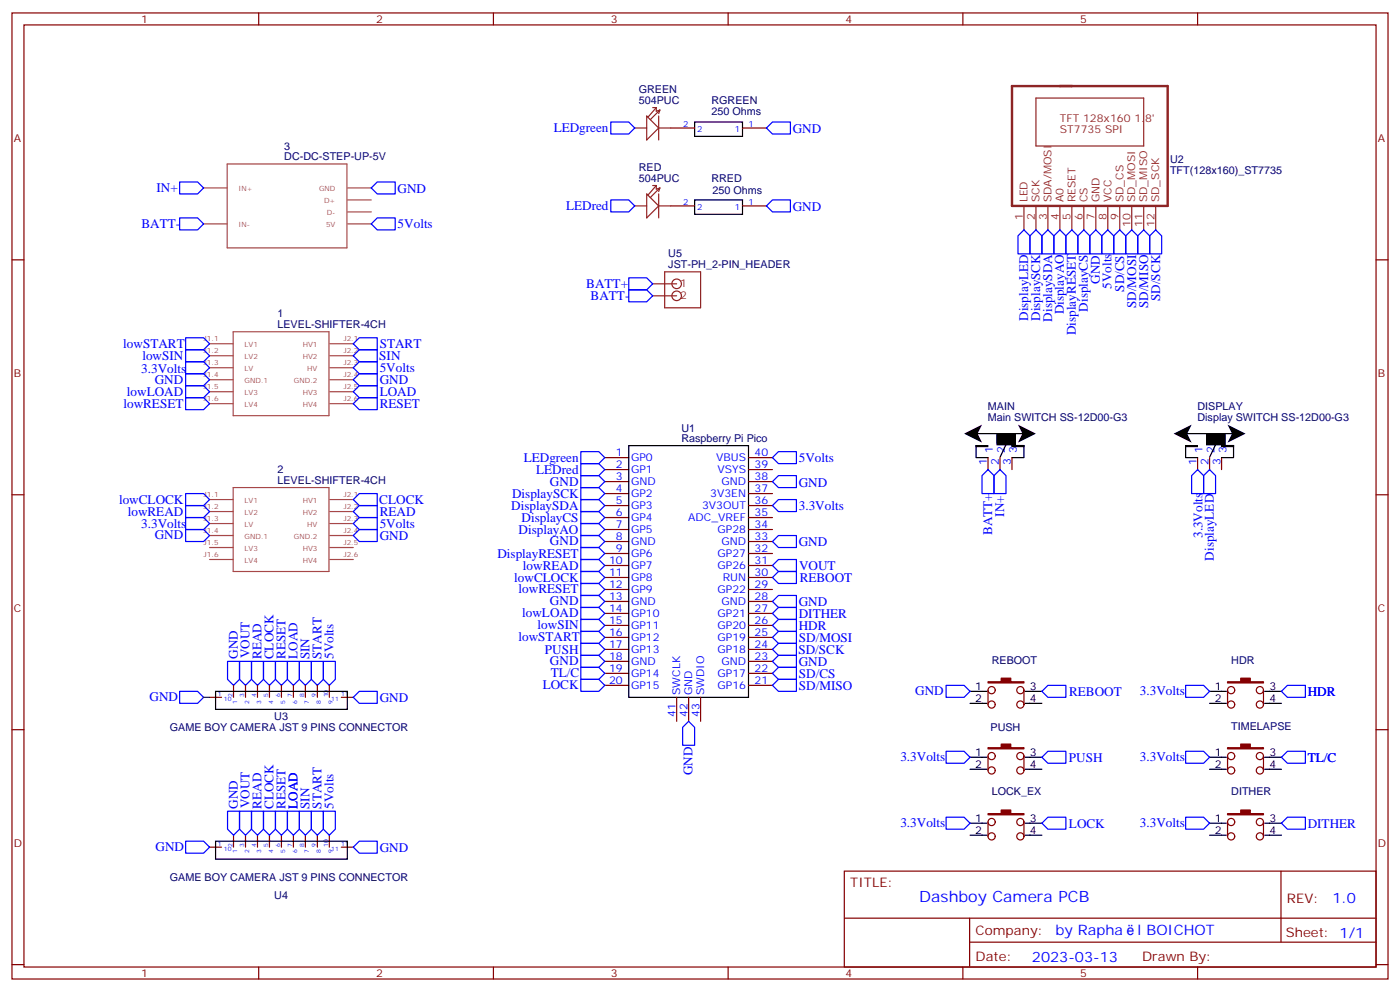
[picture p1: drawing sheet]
<svg xmlns="http://www.w3.org/2000/svg" width="412mm" height="292mm" viewBox="0 0 412 292" stroke-linecap="round" stroke-linejoin="round" font-family="sans-serif">
<g fill="none" stroke="#870000" stroke-width=".35">
<path d="M3.5 3.8h405.4v284.3h-405.4zM7.1 7.3h398.2v277.3h-398.2zM76.2 3.8v3.5M145.3 3.8v3.5M214.5 3.8v3.5M283.6 3.8v3.5M352.8 3.8v3.5M197.6 37.7h7M218.7 37.7h7.1M3.5 76.5h3.6M197.6 60.6h7M218.7 60.6h7.1"/>
<path d="M405.3 76.5h3.6M178.2 134.7h7M178.2 138.2h7M220.5 134.7h7M220.5 138.2h7M291 134.7v3.5M294.6 134.7v3.5M298.1 134.7v3.5M352.8 134.7v3.5M356.3 134.7v3.5M359.8 134.7v3.5M3.5 145.6h3.6"/>
<path d="M178.2 141.7h7M178.2 145.3h7M178.2 148.8h7M178.2 152.3h7M178.2 155.9h7M178.2 159.4h7M220.5 141.7h7M220.5 145.3h7M220.5 148.8h7M220.5 152.3h7M220.5 155.9h7M220.5 159.4h7"/>
<path d="M405.3 145.6h3.6M178.2 162.9h7M178.2 166.4h7M178.2 170h7M178.2 173.5h7M178.2 177h7M220.5 162.9h7M220.5 166.4h7M220.5 170h7M220.5 173.5h7M220.5 177h7M178.2 180.6h7"/>
<path d="M178.2 184.1h7M178.2 187.6h7M178.2 191.1h7M178.2 194.7h7M178.2 198.2h7M220.5 180.6h7M220.5 184.1h7M220.5 187.6h7M220.5 191.1h7M220.5 194.7h7M220.5 198.2h7M3.5 214.8h3.6"/>
<path d="M61.7 205.2h3.6M68.8 201.7v3.5M72.3 201.7v3.5M75.8 201.7v3.5M79.4 201.7v3.5M82.9 201.7v3.5M86.4 201.7v3.5M90 201.7v3.5M93.5 201.7v3.5M97 201.7v3.5M100.5 205.2h3.6M178.2 201.7h7"/>
<path d="M199.3 205.2v7.1M202.8 205.2v7.1M206.4 205.2v7.1M220.5 201.7h7M291 203.1v4.3M301.6 203.1v4.3M361.6 203.1v4.3M372.2 203.1v4.3M405.3 214.8h3.6M291 222.5v4.3M301.6 222.5v4.3M361.6 222.5v4.3"/>
<path d="M372.2 222.5v4.3M61.7 249.3h3.6M68.8 245.8v3.5M72.3 245.8v3.5M75.8 245.8v3.5M79.4 245.8v3.5M82.9 245.8v3.5M86.4 245.8v3.5M90 245.8v3.5M93.5 245.8v3.5M97 245.8v3.5M100.5 249.3h3.6"/>
<path d="M248.7 256.4h156.6v28.2h-156.6zM291 241.9v4.3M301.6 241.9v4.3M361.6 241.9v4.3M372.2 241.9v4.3M377.3 256.4v20.9M248.7 270.2h156.5M285.6 277.3h119.6M285.6 270.2v14.2M3.5 283.9h3.6M76.2 284.6v3.5M145.3 284.6v3.5"/>
<path d="M214.5 284.6v3.5M283.6 284.6v3.5M352.8 284.6v3.5M405.3 283.9h3.6"/>
<circle cx="292.1" cy="203.1" r="1.06"/>
<circle cx="292.1" cy="207.4" r="1.06"/>
<circle cx="300.6" cy="203.1" r="1.06"/>
<circle cx="300.6" cy="207.4" r="1.06"/>
<circle cx="362.7" cy="207.4" r="1.06"/>
<circle cx="362.7" cy="203.1" r="1.06"/>
<circle cx="371.1" cy="203.1" r="1.06"/>
<circle cx="371.1" cy="207.4" r="1.06"/>
<circle cx="292.1" cy="222.5" r="1.06"/>
<circle cx="292.1" cy="226.8" r="1.06"/>
<circle cx="300.6" cy="226.8" r="1.06"/>
<circle cx="300.6" cy="222.5" r="1.06"/>
<circle cx="362.7" cy="222.5" r="1.06"/>
<circle cx="362.7" cy="226.8" r="1.06"/>
<circle cx="371.1" cy="222.5" r="1.06"/>
<circle cx="371.1" cy="226.8" r="1.06"/>
<circle cx="292.1" cy="246.2" r="1.06"/>
<circle cx="292.1" cy="241.9" r="1.06"/>
<circle cx="300.6" cy="246.2" r="1.06"/>
<circle cx="300.6" cy="241.9" r="1.06"/>
<circle cx="362.7" cy="246.2" r="1.06"/>
<circle cx="362.7" cy="241.9" r="1.06"/>
<circle cx="371.1" cy="246.2" r="1.06"/>
<circle cx="371.1" cy="241.9" r="1.06"/>
</g>
<g fill="none" stroke="#000" stroke-width=".35">
<path d="M204.6 35.9h14.1v4.2h-14.1zM204.6 58.8h14.1v4.3h-14.1zM185.2 131.2h35.3v74h-35.3zM287.5 131.2h3.4v.2h-3.4zM287.5 127.6h14.1M290.5 131.2h.4h-3.4v3.5h3.5M293.7 128h5.4v2.9h-5.4zM293.8 127.9h5.2v2.4h-5.2zM293.8 127.8h5.2v2.9h-5.2zM293.9 130.3h5.1v.5h-5.1zM293.9 128.1h5v1.6h-5zM294 128.3h4.8v1.8h-4.8z"/>
<path d="M294.1 129.8l.2 .1zM294.1 130.5h4.8M294.3 128.5h4.3v1.3h-4.3zM294.3 129h4.6v.9h-4.6zM294.3 128.7h4v.7h-4zM294.5 129.2l3.6 .1zM296.3 131l-1.7 3.5M298.1 131.1h3.5v.3h-3.5zM298.1 131.2h3.5v3.5h-3.5M349.2 131.2h3.5v.2h-3.5zM349.2 127.6h14.2M352.2 131.2h.5h-3.5v3.5h3.6"/>
<path d="M355.4 128h5.4v2.9h-5.4zM355.5 127.9h5.2v2.4h-5.2zM355.5 127.8h5.3v2.9h-5.3zM355.6 130.3h5.1v.5h-5.1zM355.7 128.1h4.9v1.6h-4.9zM355.8 128.3h4.7v1.8h-4.7zM355.8 129.8l.2 .1zM355.8 130.5h4.8M356 128.5h4.3v1.3h-4.3zM356 129h4.6v.9h-4.6zM356.1 128.7h3.9v.7h-3.9zM356.2 129.2l3.7 .1z"/>
<path d="M358 131l-1.6 3.5M359.8 131.1h3.6v.3h-3.6zM359.8 131.2h3.6v3.5h-3.6M63.5 203.5h38.8v5.3h-38.8zM285.8 203.5h4.9M285.8 207h4.9M302 203.5h4.9M302 207h4.9M356.3 203.5h4.9M356.3 207h4.9M372.5 203.5h5M372.5 207h5"/>
<path d="M285.8 222.9h4.9M285.8 226.4h4.9M302 222.9h4.9M302 226.4h4.9M356.3 222.9h4.9M356.3 226.4h4.9M372.5 222.9h5M372.5 226.4h5M63.5 247.6h38.8v5.3h-38.8zM285.8 242.3h4.9M285.8 245.8h4.9M302 242.3h4.9"/>
<path d="M302 245.8h4.9M356.3 242.3h4.9M356.3 245.8h4.9M372.5 242.3h5M372.5 245.8h5"/>
</g>
<g fill="none" stroke="#8c2424" stroke-width=".35">
<path d="M187 37.7h3.5M190.5 34.1l3.5 3.6-3.5 3.5zM192.3 31.7h1M193.3 31.7l-2.4 2.8M193.3 31.7v1l1.1-.3M194 34.1v7.1M194 37.7h3.6M194.4 32.4l-2.8 2.8M194.4 32.4l-.4 1M305.2 28.9h31.7v14.1h-31.7zM190.5 57.1l3.5 3.5-3.5 3.5zM192.3 54.6h1"/>
<path d="M193.3 54.6v1.1l1.1-.4M193.3 54.6l-2.4 2.8M194 57.1v7M194.4 55.3l-2.8 2.8M194.4 55.3l-.4 1.1M187 60.6h3.5M194 60.6h3.6M301.6 60.6v7.1M305.2 60.6v7.1M308.7 60.6v7.1M312.2 60.6v7.1M315.7 60.6v7.1"/>
<path d="M319.3 60.6v7.1M322.8 60.6v7.1M326.3 60.6v7.1M329.8 60.6v7.1M333.4 60.6v7.1M336.9 60.6v7.1M340.4 60.6v7.1M192.3 83.5h7M192.3 87.1h7M195.8 80h10.6v10.6h-10.6z"/>
<circle cx="199.3" cy="83.5" r="1.41"/>
<circle cx="199.3" cy="87.1" r="1.41"/>
</g>
<path d="M298.1 25.3h45.9v35.3h-45.9z" fill="none" stroke="#8c2424" stroke-width=".71"/>
<g fill="#870000" stroke="#870000" stroke-width=".35">
<path d="M361.6 239.5h3.9v-1.1h2.8v1.1h3.9v.3h-10.6z"/>
<path d="M291 220.1h3.9v-1.1h2.8v1.1h3.9v.3h-10.6z"/>
<path d="M291 239.5h3.9v-1.1h2.8v1.1h3.9v.3h-10.6z"/>
<path d="M361.6 220.1h3.9v-1.1h2.8v1.1h3.9v.3h-10.6z"/>
<path d="M361.6 200.7h3.9v-1.1h2.8v1.1h3.9v.3h-10.6z"/>
<path d="M291 200.7h3.9v-1.1h2.8v1.1h3.9v.3h-10.6z"/>
</g>
<path d="M284 127.6l5.3-2.6-1.3 2.6 1.3 2.7zM299.9 125l5.3 2.6-5.3 2.7 1.3-2.7zM345.7 127.6l5.3-2.6-1.3 2.6 1.3 2.7zM361.6 125l5.3 2.6-5.3 2.7 1.3-2.7z" fill="#000"/>
<g fill="none" stroke="#a64a4a" stroke-width=".35">
<path d="M60 55.3h6.9M66.9 48.3h35.3v24.7h-35.3zM102.4 55.3h7M102.4 58.8h7M60 65.9h6.9M102.4 65.9h7M102.4 62.4h7M68.7 97.6h28.2v24.7h-28.2zM61.7 115.3h7M61.7 111.8h7M61.7 108.2h7M61.7 104.7h7"/>
<path d="M61.7 101.2h7M61.7 118.8h7M97.1 115.3h7M97.1 111.8h7M97.1 108.2h7M97.1 104.7h7M97.1 101.2h7M97.1 118.8h7M61.7 157.6h7M61.7 154.1h7M61.7 150.6h7M61.7 147h7"/>
<path d="M68.7 143.5h28.2v24.7h-28.2zM97.1 157.6h7M97.1 154.1h7M97.1 150.6h7M97.1 147h7M61.7 161.1h7M61.7 164.7h7M97.1 161.1h7M97.1 164.7h7"/>
</g>
<g fill="none" stroke="#00f" stroke-width=".35">
<path d="M179.9 35.9h5.3l1.8 1.8-1.8 1.7h-5.3zM225.8 37.7l1.7-1.8h5.3v3.5h-5.3zM52.9 53.6h5.3l1.8 1.7-1.8 1.8h-5.3zM109.4 55.3l1.7-1.7h5.3v3.5h-5.3zM179.9 58.8h5.3l1.8 1.8-1.8 1.8h-5.3zM52.9 64.1h5.3l1.8 1.8-1.8 1.8h-5.3zM109.4 65.9l1.7-1.8h5.3v3.6h-5.3zM225.8 60.6l1.7-1.8h5.3v3.6h-5.3zM301.6 67.7l1.8 1.7v5.3h-3.5v-5.3zM303.4 69.4l1.8-1.7 1.7 1.7v5.3h-3.5zM308.7 67.7l1.7 1.7v5.3h-3.5v-5.3zM310.4 69.4l1.8-1.7 1.8 1.7v5.3h-3.6z"/>
<path d="M315.7 67.7l1.8 1.7v5.3h-3.5v-5.3zM317.5 69.4l1.8-1.7 1.7 1.7v5.3h-3.5zM322.8 67.7l1.8 1.7v5.3h-3.6v-5.3zM326.3 67.7l1.8 1.7v5.3h-3.5v-5.3zM329.8 67.7l1.8 1.7v5.3h-3.5v-5.3zM333.4 67.7l1.7 1.7v5.3h-3.5v-5.3zM335.1 69.4l1.8-1.7 1.8 1.7v5.3h-3.6zM340.4 67.7l1.8 1.7v5.3h-3.5v-5.3zM54.7 99.4h5.3l1.7 1.8-1.7 1.7h-5.3zM185.2 81.8h5.3l1.8 1.7-1.8 1.8h-5.3zM185.2 85.3h5.3l1.8 1.8-1.8 1.7h-5.3zM54.7 110h5.3l1.7 1.8-1.7 1.7h-5.3z"/>
<path d="M54.7 106.5h5.3l1.7 1.7-1.7 1.8h-5.3zM54.7 102.9h5.3l1.7 1.8-1.7 1.8h-5.3zM54.7 113.5h5.3l1.7 1.8-1.7 1.8h-5.3zM54.7 117.1h5.3l1.7 1.7-1.7 1.8h-5.3zM104.1 108.2l1.7-1.7h5.3v3.5h-5.3zM104.1 111.8l1.7-1.8h5.3v3.5h-5.3zM104.1 101.2l1.7-1.8h5.3v3.5h-5.3zM104.1 104.7l1.7-1.8h5.3v3.6h-5.3zM104.1 115.3l1.7-1.8h5.3v3.6h-5.3zM104.1 118.8l1.7-1.7h5.3v3.5h-5.3zM171.1 140h5.3l1.8 1.7-1.8 1.8h-5.3zM171.1 132.9h5.3l1.8 1.8-1.8 1.8h-5.3z"/>
<path d="M171.1 136.5h5.3l1.8 1.7-1.8 1.8h-5.3zM227.5 134.7l1.8-1.8h5.3v3.6h-5.3zM291 138.2l1.8 1.8v5.3h-3.5v-5.3zM294.6 138.2l1.7 1.8v5.3h-3.5v-5.3zM351 140l1.8-1.8 1.7 1.8v5.3h-3.5zM356.3 138.2l1.8 1.8v5.3h-3.6v-5.3zM54.7 155.9h5.3l1.7 1.7-1.7 1.8h-5.3zM54.7 152.3h5.3l1.7 1.8-1.7 1.8h-5.3zM54.7 145.3h5.3l1.7 1.7-1.7 1.8h-5.3zM54.7 148.8h5.3l1.7 1.8-1.7 1.7h-5.3zM104.1 154.1l1.7-1.8h5.3v3.6h-5.3zM104.1 157.6l1.7-1.7h5.3v3.5h-5.3z"/>
<path d="M104.1 147l1.7-1.7h5.3v3.5h-5.3zM105.8 148.8h5.3v3.5h-5.3l-1.7-1.7zM171.1 157.6h5.3l1.8 1.8-1.8 1.7h-5.3zM171.1 143.5h5.3l1.8 1.8-1.8 1.7h-5.3zM171.1 147h5.3l1.8 1.8-1.8 1.8h-5.3zM171.1 150.6h5.3l1.8 1.7-1.8 1.8h-5.3zM171.1 154.1h5.3l1.8 1.8-1.8 1.7h-5.3zM227.5 159.4l1.8-1.8h5.3v3.5h-5.3zM227.5 141.7l1.8-1.7h5.3v3.5h-5.3zM227.5 148.8l1.8-1.8h5.3v3.6h-5.3zM171.1 175.3h5.3l1.8 1.7-1.8 1.8h-5.3zM171.1 161.1h5.3l1.8 1.8-1.8 1.8h-5.3z"/>
<path d="M171.1 178.8h5.3l1.8 1.8-1.8 1.7h-5.3zM171.1 171.7h5.3l1.8 1.8-1.8 1.8h-5.3zM171.1 168.2h5.3l1.8 1.8-1.8 1.7h-5.3zM171.1 164.7h5.3l1.8 1.7-1.8 1.8h-5.3zM227.5 177l1.8-1.7h5.3v3.5h-5.3zM227.5 170l1.8-1.8h5.3v3.5h-5.3zM229.3 164.7h5.3v3.5h-5.3l-1.8-1.8zM67 194.7h3.6v5.3l-1.8 1.7-1.8-1.7zM70.6 194.7h3.5v5.3l-1.8 1.7-1.7-1.7zM74.1 194.7h3.5v5.3l-1.8 1.7-1.7-1.7zM77.6 194.7h3.5v5.3l-1.7 1.7-1.8-1.7zM81.1 194.7h3.6v5.3l-1.8 1.7-1.8-1.7z"/>
<path d="M84.7 194.7h3.5v5.3l-1.8 1.7-1.7-1.7zM88.2 194.7h3.5v5.3l-1.7 1.7-1.8-1.7zM91.7 194.7h3.5v5.3l-1.7 1.7-1.8-1.7zM95.2 194.7h3.6v5.3l-1.8 1.7-1.8-1.7zM171.1 192.9h5.3l1.8 1.8-1.8 1.7h-5.3zM171.1 200h5.3l1.8 1.7-1.8 1.8h-5.3zM171.1 189.4h5.3l1.8 1.7-1.8 1.8h-5.3zM171.1 196.4h5.3l1.8 1.8-1.8 1.8h-5.3zM171.1 185.8h5.3l1.8 1.8-1.8 1.8h-5.3zM171.1 182.3h5.3l1.8 1.8-1.8 1.7h-5.3zM227.5 194.7l1.8-1.8h5.3v3.5h-5.3zM227.5 184.1l1.8-1.8h5.3v3.5h-5.3z"/>
<path d="M227.5 180.6l1.8-1.8h5.3v3.5h-5.3zM227.5 187.6l1.8-1.8h5.3v3.6h-5.3zM227.5 191.1l1.8-1.7h5.3v3.5h-5.3zM229.3 196.4h5.3v3.6h-5.3l-1.8-1.8zM52.9 203.5h5.3l1.8 1.7-1.8 1.8h-5.3zM104.1 205.2l1.7-1.7h5.3v3.5h-5.3zM202.8 212.3l1.8 1.8v5.3h-3.5v-5.3zM227.5 201.7l1.8-1.7h5.3v3.5h-5.3zM278.7 201.7h5.3l1.8 1.8-1.8 1.7h-5.3zM306.9 203.5l1.8-1.8h5.3v3.5h-5.3zM349.2 201.7h5.3l1.8 1.8-1.8 1.7h-5.3zM377.5 203.5l1.7-1.8h5.3v3.5h-5.3z"/>
<path d="M67 238.8h3.6v5.3l-1.8 1.7-1.8-1.7zM70.6 238.8h3.5v5.3l-1.8 1.7-1.7-1.7zM74.1 238.8h3.5v5.3l-1.8 1.7-1.7-1.7zM77.6 238.8h3.5v5.3l-1.7 1.7-1.8-1.7zM81.1 238.8h3.6v5.3l-1.8 1.7-1.8-1.7zM84.7 238.8h3.5v5.3l-1.8 1.7-1.7-1.7zM88.2 238.8h3.5v5.3l-1.7 1.7-1.8-1.7zM91.7 238.8h3.5v5.3l-1.7 1.7-1.8-1.7zM95.2 238.8h3.6v5.3l-1.8 1.7-1.8-1.7zM278.7 221.1h5.3l1.8 1.8-1.8 1.7h-5.3zM306.9 222.9l1.8-1.8h5.3v3.5h-5.3zM349.2 221.1h5.3l1.8 1.8-1.8 1.7h-5.3z"/>
<path d="M377.5 222.9l1.7-1.8h5.3v3.5h-5.3zM54.7 247.6h5.3l1.7 1.7-1.7 1.8h-5.3zM105.8 247.6h5.3v3.5h-5.3l-1.7-1.8zM278.7 240.5h5.3l1.8 1.8-1.8 1.8h-5.3zM306.9 242.3l1.8-1.8h5.3v3.6h-5.3zM349.2 240.5h5.3l1.8 1.8-1.8 1.8h-5.3zM377.5 242.3l1.7-1.8h5.3v3.6h-5.3z"/>
</g>
<path d="M60 205.2h1.7" fill="none" stroke="#008700" stroke-width=".35"/>
<text font-size="4.6" fill="#00f" x="270.8" y="265.4">Dashboy Camera PCB</text>
<g font-size="4.2" fill="#00f">
<text x="392.5" y="265.7">1.0</text>
<text x="310.9" y="275.2">by Rapha</text>
<text x="335.1" y="275.2">l BOICHOT</text>
<text x="304" y="283">2023-03-13</text>
</g>
<g font-size="3.9" fill="#00f">
<text x="163.1" y="38.8">LEDgreen</text>
<text x="233.5" y="39.1">GND</text>
<text x="46.1" y="56.5">IN+</text>
<text x="117.1" y="56.7">GND</text>
<text x="166.8" y="61.8">LEDred</text>
<text x="233.5" y="62.1">GND</text>
<text x="41.7" y="67.2">BATT-</text>
<text x="117.1" y="67.2">5Volts</text>
<text x="324" y="83.6" transform="rotate(-90 324 83.6)">GND</text>
<text x="172.7" y="84.8">BATT+</text>
<text x="174" y="88.3">BATT-</text>
<text x="327.4" y="85" transform="rotate(-90 327.4 85)">5Volts</text>
<text x="331.1" y="85.9" transform="rotate(-90 331.1 85.9)">SD/CS</text>
<text x="341.7" y="88.6" transform="rotate(-90 341.7 88.6)">SD/SCK</text>
<text x="302.9" y="94.4" transform="rotate(-90 302.9 94.4)">DisplayLED</text>
<text x="306.4" y="94.5" transform="rotate(-90 306.4 94.5)">DisplaySCK</text>
<text x="309.9" y="94.7" transform="rotate(-90 309.9 94.7)">DisplaySDA</text>
<text x="313.4" y="92.6" transform="rotate(-90 313.4 92.6)">DisplayAO</text>
<text x="320.4" y="91.7" transform="rotate(-90 320.4 91.7)">DisplayCS</text>
<text x="334.6" y="90.7" transform="rotate(-90 334.6 90.7)">SD/MOSI</text>
<text x="338.2" y="90.7" transform="rotate(-90 338.2 90.7)">SD/MISO</text>
<text x="316.9" y="98.6" transform="rotate(-90 316.9 98.6)">DisplayRESET</text>
<text x="36.3" y="102.4">lowSTART</text>
<text x="41.9" y="106">lowSIN</text>
<text x="111.7" y="106">SIN</text>
<text x="111.8" y="102.5">START</text>
<text x="41.6" y="109.6">3.3Volts</text>
<text x="45.6" y="112.9">GND</text>
<text x="111.8" y="109.6">5Volts</text>
<text x="111.8" y="113.1">GND</text>
<text x="37.4" y="116.6">lowLOAD</text>
<text x="111.8" y="116.6">LOAD</text>
<text x="36.4" y="120.1">lowRESET</text>
<text x="111.8" y="120.1">RESET</text>
<text x="154.3" y="136">LEDgreen</text>
<text x="235.3" y="136">5Volts</text>
<text x="157.9" y="139.5">LEDred</text>
<text x="162" y="142.9">GND</text>
<text x="235.3" y="143.2">GND</text>
<text x="35.1" y="148.3">lowCLOCK</text>
<text x="111.7" y="148.3">CLOCK</text>
<text x="150.6" y="150">DisplaySDA</text>
<text x="150.8" y="146.4">DisplaySCK</text>
<text x="235.3" y="150">3.3Volts</text>
<text x="37.6" y="151.8">lowREAD</text>
<text x="41.6" y="155.5">3.3Volts</text>
<text x="111.8" y="155.4">5Volts</text>
<text x="111.8" y="151.9">READ</text>
<text x="153.6" y="153.6">DisplayCS</text>
<text x="295.8" y="152.1" transform="rotate(-90 295.8 152.1)">IN+</text>
<text x="45.6" y="158.8">GND</text>
<text x="111.8" y="158.9">GND</text>
<text x="152.7" y="157.1">DisplayAO</text>
<text x="162" y="160.5">GND</text>
<text x="235.3" y="160.8">GND</text>
<text x="292.3" y="157.5" transform="rotate(-90 292.3 157.5)">BATT+</text>
<text x="354.2" y="158.4" transform="rotate(-90 354.2 158.4)">3.3Volts</text>
<text x="146.5" y="164.1">DisplayRESET</text>
<text x="154.1" y="167.7">lowREAD</text>
<text x="235.4" y="167.9">VOUT</text>
<text x="357.6" y="165" transform="rotate(-90 357.6 165)">DisplayLED</text>
<text x="151.5" y="171.2">lowCLOCK</text>
<text x="235.6" y="171.3">REBOOT</text>
<text x="152.8" y="174.7">lowRESET</text>
<text x="162" y="178.2">GND</text>
<text x="235.3" y="178.5">GND</text>
<text x="153.8" y="181.7">lowLOAD</text>
<text x="158.4" y="185.2">lowSIN</text>
<text x="235.3" y="185.4">HDR</text>
<text x="235.3" y="181.9">DITHER</text>
<text x="152.7" y="188.8">lowSTART</text>
<text x="235.3" y="188.9">SD/MOSI</text>
<text x="70.1" y="193.9" transform="rotate(-90 70.1 193.9)">GND</text>
<text x="73.5" y="193.8" transform="rotate(-90 73.5 193.8)">VOUT</text>
<text x="77" y="193.9" transform="rotate(-90 77 193.9)">READ</text>
<text x="80.6" y="194" transform="rotate(-90 80.6 194)">CLOCK</text>
<text x="84.1" y="193.9" transform="rotate(-90 84.1 193.9)">RESET</text>
<text x="87.6" y="193.9" transform="rotate(-90 87.6 193.9)">LOAD</text>
<text x="91.2" y="194" transform="rotate(-90 91.2 194)">SIN</text>
<text x="94.7" y="193.9" transform="rotate(-90 94.7 193.9)">START</text>
<text x="98.2" y="193.9" transform="rotate(-90 98.2 193.9)">5Volts</text>
<text x="160.5" y="192.3">PUSH</text>
<text x="162" y="195.8">GND</text>
<text x="235.2" y="192.4">SD/SCK</text>
<text x="235.3" y="196.1">GND</text>
<text x="159.9" y="202.9">LOCK</text>
<text x="162.3" y="199.3">TL/C</text>
<text x="235.3" y="199.5">SD/CS</text>
<text x="235.3" y="203">SD/MISO</text>
<text x="44.1" y="206.4">GND</text>
<text x="111.8" y="206.6">GND</text>
<text x="269.6" y="204.6">GND</text>
<text x="314.9" y="204.8">REBOOT</text>
<text x="335.8" y="204.6">3.3Volts</text>
<text x="385.2" y="204.8">HDR</text>
<text x="265.2" y="224">3.3Volts</text>
<text x="314.9" y="224.2">PUSH</text>
<text x="335.8" y="224">3.3Volts</text>
<text x="385.2" y="224.2">TL/C</text>
<text x="204" y="228.2" transform="rotate(-90 204 228.2)">GND</text>
<text x="70.1" y="238" transform="rotate(-90 70.1 238)">GND</text>
<text x="73.5" y="237.9" transform="rotate(-90 73.5 237.9)">VOUT</text>
<text x="77" y="238" transform="rotate(-90 77 238)">READ</text>
<text x="80.6" y="238.1" transform="rotate(-90 80.6 238.1)">CLOCK</text>
<text x="84.1" y="238" transform="rotate(-90 84.1 238)">RESET</text>
<text x="87.6" y="238" transform="rotate(-90 87.6 238)">LOAD</text>
<text x="91.2" y="238.1" transform="rotate(-90 91.2 238.1)">SIN</text>
<text x="94.7" y="238" transform="rotate(-90 94.7 238)">START</text>
<text x="98.2" y="238" transform="rotate(-90 98.2 238)">5Volts</text>
<text x="265.2" y="243.5">3.3Volts</text>
<text x="314.9" y="243.6">LOCK</text>
<text x="335.8" y="243.5">3.3Volts</text>
<text x="385.2" y="243.6">DITHER</text>
<text x="45.8" y="250.5">GND</text>
<text x="111.8" y="250.6">GND</text>
</g>
<g font-size="3.9" fill="#800">
<text x="250.5" y="261">TITLE:</text>
<text x="379.1" y="265.7">REV:</text>
<text x="287.4" y="275.2">Company:</text>
<text x="378.7" y="275.8">Sheet: 1/1</text>
<text x="287.4" y="282.9">Date:</text>
<text x="336.4" y="282.9">Drawn By:</text>
</g>
<g font-size="3.2" fill="#800">
<text x="41.6" y="6.8">1</text>
<text x="110.8" y="6.8">2</text>
<text x="179.9" y="6.8">3</text>
<text x="249.1" y="6.8">4</text>
<text x="318.2" y="6.8">5</text>
<text x="4.1" y="41.9">A</text>
<text x="405.9" y="41.9">A</text>
<text x="4.1" y="111.1">B</text>
<text x="405.9" y="111.1">B</text>
<text x="4.1" y="180.2">C</text>
<text x="405.9" y="180.2">C</text>
<text x="4.1" y="249.3">D</text>
<text x="405.9" y="249.3">D</text>
<text x="41.6" y="287.6">1</text>
<text x="110.8" y="287.6">2</text>
<text x="179.9" y="287.6">3</text>
<text x="249.1" y="287.6">4</text>
<text x="318.2" y="287.6">5</text>
</g>
<g font-size="3.2" fill="#000080">
<text x="188.1" y="27.5">GREEN</text>
<text x="188.1" y="30.6">504PUC</text>
<text x="209.6" y="33.7">250 Ohms</text>
<text x="209.6" y="30.5">RGREEN</text>
<text x="83.7" y="47.2">DC-DC-STEP-UP-5V</text>
<text x="83.7" y="44.3">3</text>
<text x="344.7" y="48">U2</text>
<text x="188.1" y="53.6">504PUC</text>
<text x="188.1" y="50.4">RED</text>
<text x="209.6" y="53.5">RRED</text>
<text x="344.7" y="51.2">TFT(128x160)_ST7735</text>
<text x="209.9" y="57.1">250 Ohms</text>
<text x="196.9" y="75.8">U5</text>
<text x="196.9" y="79">JST-PH_2-PIN_HEADER</text>
<text x="81.7" y="93.4">1</text>
<text x="81.7" y="96.6">LEVEL-SHIFTER-4CH</text>
<text x="291" y="123.9">Main SWITCH SS-12D00-G3</text>
<text x="291" y="120.8">MAIN</text>
<text x="352.7" y="123.9">Display SWITCH SS-12D00-G3</text>
<text x="352.7" y="120.8">DISPLAY</text>
<text x="200.7" y="130">Raspberry Pi Pico</text>
<text x="200.7" y="127">U1</text>
<text x="81.7" y="142.5">LEVEL-SHIFTER-4CH</text>
<text x="81.7" y="139.3">2</text>
<text x="292.1" y="195.3">REBOOT</text>
<text x="362.7" y="195.3">HDR</text>
<text x="50" y="215.2">GAME BOY CAMERA JST 9 PINS CONNECTOR</text>
<text x="80.8" y="211.8">U3</text>
<text x="291.8" y="215.2">PUSH</text>
<text x="362.7" y="214.7">TIMELAPSE</text>
<text x="292.1" y="234.1">LOCK_EX</text>
<text x="362.7" y="234.1">DITHER</text>
<text x="50" y="259.3">GAME BOY CAMERA JST 9 PINS CONNECTOR</text>
<text x="80.8" y="264.6">U4</text>
</g>
<g font-size="3.2" fill="#8d2323">
<text x="312.2" y="35.9">TFT 128x160 1.8'</text>
<text x="312.2" y="39.1">ST7735 SPI</text>
<text x="302.7" y="59.5" transform="rotate(-90 302.7 59.5)">LED</text>
<text x="306.2" y="59.5" transform="rotate(-90 306.2 59.5)">SCK</text>
<text x="309.7" y="59.5" transform="rotate(-90 309.7 59.5)">SDA/MOSI</text>
<text x="313.3" y="59.5" transform="rotate(-90 313.3 59.5)">A0</text>
<text x="316.8" y="59.5" transform="rotate(-90 316.8 59.5)">RESET</text>
<text x="320.3" y="59.5" transform="rotate(-90 320.3 59.5)">CS</text>
<text x="323.8" y="59.5" transform="rotate(-90 323.8 59.5)">GND</text>
<text x="327.4" y="59.5" transform="rotate(-90 327.4 59.5)">VCC</text>
<text x="330.9" y="59.5" transform="rotate(-90 330.9 59.5)">SD_CS</text>
<text x="334.4" y="59.5" transform="rotate(-90 334.4 59.5)">SD_MOSI</text>
<text x="338" y="59.5" transform="rotate(-90 338 59.5)">SD_MISO</text>
<text x="341.5" y="59.5" transform="rotate(-90 341.5 59.5)">SD_SCK</text>
<text x="301.3" y="64.7" transform="rotate(-90 301.3 64.7)">1</text>
<text x="304.8" y="64.7" transform="rotate(-90 304.8 64.7)">2</text>
<text x="308.3" y="64.7" transform="rotate(-90 308.3 64.7)">3</text>
<text x="311.9" y="64.7" transform="rotate(-90 311.9 64.7)">4</text>
<text x="315.4" y="64.7" transform="rotate(-90 315.4 64.7)">5</text>
<text x="318.9" y="64.7" transform="rotate(-90 318.9 64.7)">6</text>
<text x="322.4" y="64.7" transform="rotate(-90 322.4 64.7)">7</text>
<text x="326" y="64.7" transform="rotate(-90 326 64.7)">8</text>
<text x="329.5" y="64.7" transform="rotate(-90 329.5 64.7)">9</text>
<text x="333" y="66.8" transform="rotate(-90 333 66.8)">10</text>
<text x="336.5" y="66.8" transform="rotate(-90 336.5 66.8)">11</text>
<text x="340.1" y="66.8" transform="rotate(-90 340.1 66.8)">12</text>
<text x="200.4" y="84.6">1</text>
<text x="200.4" y="88.1">2</text>
</g>
<g font-size="3.2" fill="#00f">
<text x="181.4" y="134.3">1</text>
<text x="181.4" y="137.9">2</text>
<text x="185.9" y="135.7">GP0</text>
<text x="210.9" y="135.7">VBUS</text>
<text x="222.2" y="137.9">39</text>
<text x="222.2" y="134.3">40</text>
<text x="290.7" y="136.9" transform="rotate(-90 290.7 136.9)">1</text>
<text x="292.5" y="133.4" transform="rotate(-90 292.5 133.4)">1</text>
<text x="294.2" y="136.9" transform="rotate(-90 294.2 136.9)">2</text>
<text x="296" y="133.4" transform="rotate(-90 296 133.4)">2</text>
<text x="297.7" y="136.9" transform="rotate(-90 297.7 136.9)">3</text>
<text x="299.5" y="133.4" transform="rotate(-90 299.5 133.4)">3</text>
<text x="352.4" y="136.9" transform="rotate(-90 352.4 136.9)">1</text>
<text x="354.2" y="133.4" transform="rotate(-90 354.2 133.4)">1</text>
<text x="356" y="136.9" transform="rotate(-90 356 136.9)">2</text>
<text x="357.7" y="133.4" transform="rotate(-90 357.7 133.4)">2</text>
<text x="359.5" y="136.9" transform="rotate(-90 359.5 136.9)">3</text>
<text x="361.2" y="133.4" transform="rotate(-90 361.2 133.4)">3</text>
<text x="181.4" y="141.4">3</text>
<text x="185.9" y="139.3">GP1</text>
<text x="185.9" y="142.8">GND</text>
<text x="211.3" y="139.3">VSYS</text>
<text x="212.5" y="142.8">GND</text>
<text x="222.2" y="141.4">38</text>
<text x="181.4" y="144.9">4</text>
<text x="181.4" y="148.4">5</text>
<text x="185.9" y="146.3">GP2</text>
<text x="185.9" y="149.9">GP3</text>
<text x="206.8" y="149.9">3V3OUT</text>
<text x="209.2" y="146.3">3V3EN</text>
<text x="222.2" y="148.4">36</text>
<text x="222.2" y="144.9">37</text>
<text x="181.4" y="152">6</text>
<text x="181.4" y="155.5">7</text>
<text x="185.9" y="153.4">GP4</text>
<text x="202.7" y="153.4">ADC_VREF</text>
<text x="222.2" y="155.5">34</text>
<text x="222.2" y="152">35</text>
<text x="181.4" y="159">8</text>
<text x="185.9" y="156.9">GP5</text>
<text x="185.9" y="160.4">GND</text>
<text x="211.4" y="156.9">GP28</text>
<text x="212.5" y="160.4">GND</text>
<text x="222.2" y="159">33</text>
<text x="179.4" y="166.1">10</text>
<text x="181.4" y="162.6">9</text>
<text x="185.9" y="164">GP6</text>
<text x="185.9" y="167.5">GP7</text>
<text x="211.4" y="167.5">GP26</text>
<text x="211.4" y="164">GP27</text>
<text x="222.2" y="166.1">31</text>
<text x="222.2" y="162.6">32</text>
<text x="179.4" y="169.6">11</text>
<text x="179.4" y="173.1">12</text>
<text x="185.9" y="171">GP8</text>
<text x="212.9" y="171">RUN</text>
<text x="222.2" y="173.1">29</text>
<text x="222.2" y="169.6">30</text>
<text x="179.4" y="176.7">13</text>
<text x="185.9" y="174.6">GP9</text>
<text x="185.9" y="178.1">GND</text>
<text x="211.4" y="174.6">GP22</text>
<text x="212.5" y="178.1">GND</text>
<text x="222.2" y="176.7">28</text>
<text x="179.4" y="180.2">14</text>
<text x="179.4" y="183.7">15</text>
<text x="185.9" y="181.6">GP10</text>
<text x="185.9" y="185.1">GP11</text>
<text x="211.4" y="185.1">GP20</text>
<text x="211.4" y="181.6">GP21</text>
<text x="222.2" y="183.7">26</text>
<text x="222.2" y="180.2">27</text>
<text x="179.4" y="187.3">16</text>
<text x="179.4" y="190.8">17</text>
<text x="185.9" y="188.7">GP12</text>
<text x="211.4" y="188.7">GP19</text>
<text x="222.2" y="190.8">24</text>
<text x="222.2" y="187.3">25</text>
<text x="179.4" y="194.3">18</text>
<text x="179.4" y="197.8">19</text>
<text x="185.9" y="192.2">GP13</text>
<text x="185.9" y="195.7">GND</text>
<text x="211.4" y="192.2">GP18</text>
<text x="212.5" y="195.7">GND</text>
<text x="222.2" y="197.8">22</text>
<text x="222.2" y="194.3">23</text>
<text x="179.4" y="201.4">20</text>
<text x="185.9" y="199.2">GP14</text>
<text x="185.9" y="202.8">GP15</text>
<text x="211.4" y="199.2">GP17</text>
<text x="211.4" y="202.8">GP16</text>
<text x="222.2" y="201.4">21</text>
<text x="200.4" y="204.5" transform="rotate(-90 200.4 204.5)">SWCLK</text>
<text x="203.9" y="204.5" transform="rotate(-90 203.9 204.5)">GND</text>
<text x="207.4" y="204.5" transform="rotate(-90 207.4 204.5)">SWDIO</text>
<text x="199" y="211" transform="rotate(-90 199 211)">41</text>
<text x="202.5" y="211" transform="rotate(-90 202.5 211)">42</text>
<text x="206" y="211" transform="rotate(-90 206 211)">43</text>
</g>
<g font-size="3.2">
<text x="287.3" y="203.1">1</text>
<text x="303.4" y="203.1">3</text>
<text x="357.8" y="203.1">1</text>
<text x="373.9" y="203.1">3</text>
<text x="287.3" y="206.7">2</text>
<text x="303.4" y="206.7">4</text>
<text x="357.8" y="206.7">2</text>
<text x="373.9" y="206.7">4</text>
<text x="287.3" y="222.5">1</text>
<text x="287.3" y="226.1">2</text>
<text x="303.4" y="222.5">3</text>
<text x="303.4" y="226.1">4</text>
<text x="357.8" y="222.5">1</text>
<text x="357.8" y="226.1">2</text>
<text x="373.9" y="222.5">3</text>
<text x="373.9" y="226.1">4</text>
<text x="287.3" y="241.9">1</text>
<text x="287.3" y="245.5">2</text>
<text x="303.4" y="241.9">3</text>
<text x="303.4" y="245.5">4</text>
<text x="357.8" y="241.9">1</text>
<text x="357.8" y="245.5">2</text>
<text x="373.9" y="241.9">3</text>
<text x="373.9" y="245.5">4</text>
</g>
<g font-size="2.5" fill="#00f">
<text x="201.3" y="37.3">2</text>
<text x="205.3" y="38.7">2</text>
<text x="216.4" y="38.7">1</text>
<text x="220.5" y="37.3">1</text>
<text x="201.3" y="60.3">2</text>
<text x="205.3" y="61.7">2</text>
<text x="216.4" y="61.7">1</text>
<text x="220.5" y="60.3">1</text>
</g>
<g font-size="2.1" fill="#a54b4b">
<text x="70.3" y="56.4">IN+</text>
<text x="94" y="56.4">GND</text>
<text x="95.5" y="59.9">D+</text>
<text x="96.2" y="63.4">D-</text>
<text x="70.3" y="66.9">IN-</text>
<text x="96" y="66.9">5V</text>
<text x="60" y="100.5">J1.1</text>
<text x="101.2" y="100.5">J2.1</text>
<text x="60" y="107.5">J1.3</text>
<text x="60" y="104">J1.2</text>
<text x="72" y="105.7">LV2</text>
<text x="72" y="102.2">LV1</text>
<text x="89.2" y="105.7">HV2</text>
<text x="89.2" y="102.2">HV1</text>
<text x="101.2" y="107.5">J2.3</text>
<text x="101.2" y="104">J2.2</text>
<text x="60" y="111.1">J1.4</text>
<text x="72" y="112.8">GND.1</text>
<text x="72" y="109.3">LV</text>
<text x="86.6" y="112.8">GND.2</text>
<text x="90.5" y="109.3">HV</text>
<text x="101.2" y="111.1">J2.4</text>
<text x="60" y="114.6">J1.5</text>
<text x="60" y="118.1">J1.6</text>
<text x="72" y="116.3">LV3</text>
<text x="72" y="119.9">LV4</text>
<text x="89.2" y="119.9">HV4</text>
<text x="89.2" y="116.3">HV3</text>
<text x="101.2" y="118.1">J2.6</text>
<text x="101.2" y="114.6">J2.5</text>
<text x="60" y="149.9">J1.2</text>
<text x="60" y="146.3">J1.1</text>
<text x="72" y="148.1">LV1</text>
<text x="89.2" y="148.1">HV1</text>
<text x="101.2" y="149.9">J2.2</text>
<text x="101.2" y="146.3">J2.1</text>
<text x="60" y="153.4">J1.3</text>
<text x="72" y="155.1">LV</text>
<text x="72" y="151.6">LV2</text>
<text x="89.2" y="151.6">HV2</text>
<text x="90.5" y="155.1">HV</text>
<text x="101.2" y="153.4">J2.3</text>
<text x="60" y="160.5">J1.5</text>
<text x="60" y="156.9">J1.4</text>
<text x="72" y="158.7">GND.1</text>
<text x="86.6" y="158.7">GND.2</text>
<text x="101.2" y="160.5">J2.5</text>
<text x="101.2" y="156.9">J2.4</text>
<text x="60" y="164">J1.6</text>
<text x="72" y="162.2">LV3</text>
<text x="72" y="165.7">LV4</text>
<text x="89.2" y="165.7">HV4</text>
<text x="89.2" y="162.2">HV3</text>
<text x="101.2" y="164">J2.6</text>
</g>
<g font-size="1.8" fill="#00f">
<text x="64.1" y="204.9">1</text>
<text x="66" y="206.3">10</text>
<text x="68.4" y="205.2" transform="rotate(-90 68.4 205.2)">2</text>
<text x="69.8" y="207.1" transform="rotate(-90 69.8 207.1)">1</text>
<text x="72" y="205.2" transform="rotate(-90 72 205.2)">3</text>
<text x="73.4" y="207.1" transform="rotate(-90 73.4 207.1)">2</text>
<text x="75.5" y="205.2" transform="rotate(-90 75.5 205.2)">4</text>
<text x="76.9" y="207.1" transform="rotate(-90 76.9 207.1)">3</text>
<text x="79" y="205.2" transform="rotate(-90 79 205.2)">5</text>
<text x="80.4" y="207.1" transform="rotate(-90 80.4 207.1)">4</text>
<text x="82.5" y="205.2" transform="rotate(-90 82.5 205.2)">6</text>
<text x="84" y="207.1" transform="rotate(-90 84 207.1)">5</text>
<text x="86.1" y="205.2" transform="rotate(-90 86.1 205.2)">7</text>
<text x="87.5" y="207.1" transform="rotate(-90 87.5 207.1)">6</text>
<text x="89.6" y="205.2" transform="rotate(-90 89.6 205.2)">8</text>
<text x="91" y="207.1" transform="rotate(-90 91 207.1)">7</text>
<text x="93.1" y="205.2" transform="rotate(-90 93.1 205.2)">9</text>
<text x="94.5" y="207.1" transform="rotate(-90 94.5 207.1)">8</text>
<text x="96.7" y="205.2" transform="rotate(-90 96.7 205.2)">10</text>
<text x="97.6" y="206.3">11</text>
<text x="98.1" y="207.1" transform="rotate(-90 98.1 207.1)">9</text>
<text x="100.5" y="204.9">11</text>
<text x="64.1" y="249">1</text>
<text x="66" y="250.4">10</text>
<text x="68.4" y="249.3" transform="rotate(-90 68.4 249.3)">2</text>
<text x="69.8" y="251.2" transform="rotate(-90 69.8 251.2)">1</text>
<text x="72" y="249.3" transform="rotate(-90 72 249.3)">3</text>
<text x="73.4" y="251.2" transform="rotate(-90 73.4 251.2)">2</text>
<text x="75.5" y="249.3" transform="rotate(-90 75.5 249.3)">4</text>
<text x="76.9" y="251.2" transform="rotate(-90 76.9 251.2)">3</text>
<text x="79" y="249.3" transform="rotate(-90 79 249.3)">5</text>
<text x="80.4" y="251.2" transform="rotate(-90 80.4 251.2)">4</text>
<text x="82.5" y="249.3" transform="rotate(-90 82.5 249.3)">6</text>
<text x="84" y="251.2" transform="rotate(-90 84 251.2)">5</text>
<text x="86.1" y="249.3" transform="rotate(-90 86.1 249.3)">7</text>
<text x="87.5" y="251.2" transform="rotate(-90 87.5 251.2)">6</text>
<text x="89.6" y="249.3" transform="rotate(-90 89.6 249.3)">8</text>
<text x="91" y="251.2" transform="rotate(-90 91 251.2)">7</text>
<text x="93.1" y="249.3" transform="rotate(-90 93.1 249.3)">9</text>
<text x="94.5" y="251.2" transform="rotate(-90 94.5 251.2)">8</text>
<text x="96.7" y="249.3" transform="rotate(-90 96.7 249.3)">10</text>
<text x="97.6" y="250.4">11</text>
<text x="98.1" y="251.2" transform="rotate(-90 98.1 251.2)">9</text>
<text x="100.5" y="249">11</text>
</g>
</svg>
